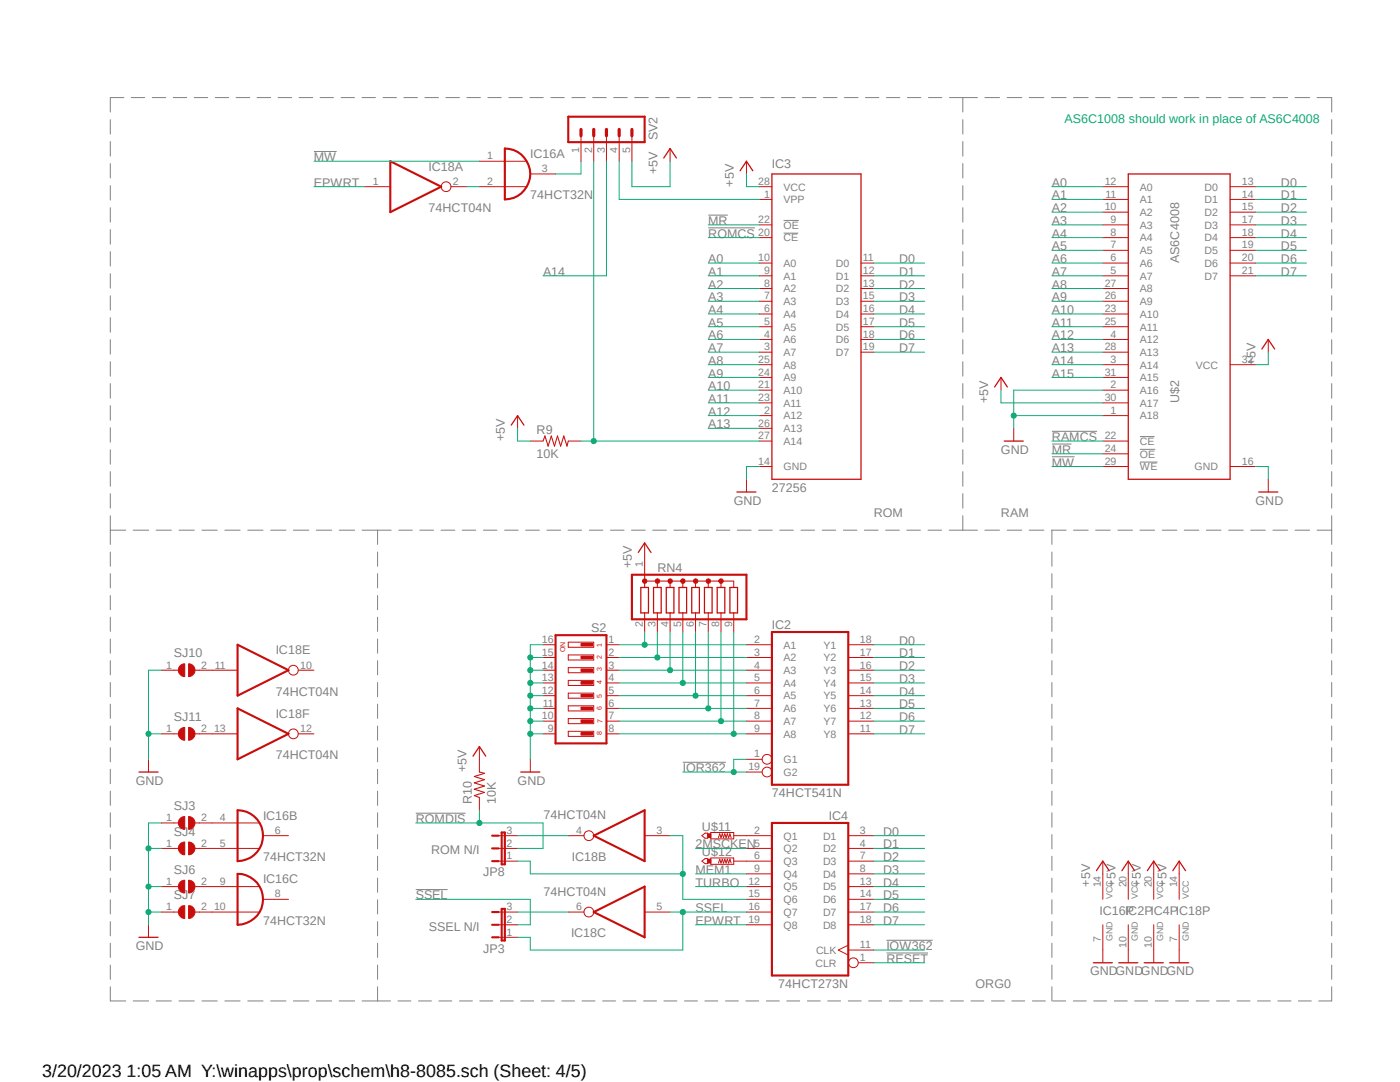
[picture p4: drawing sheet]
<svg xmlns="http://www.w3.org/2000/svg" width="279mm" height="216mm" viewBox="0 0 279 216" stroke-linecap="round" stroke-linejoin="round" font-family="sans-serif">
<path d="M21.9 19.4l244 180.5M265.9 19.4l-244 180.5" fill="none" stroke="#fff" stroke-width=".2"/>
<g fill="none" stroke="#808080" stroke-width=".2">
<path d="M24.7 19.5h-2.7v2.9M26.2 19.5h2.7M30.4 19.5h2.7M34.6 19.5h2.7M38.8 19.5h2.6M43 19.5h2.6M47.1 19.5h2.7M51.3 19.5h2.7M55.5 19.5h2.7M59.7 19.5h2.7M63.9 19.5h2.6M68.1 19.5h2.6"/>
<path d="M72.3 19.5h2.6M76.5 19.5h2.6M80.6 19.5h2.7M84.8 19.5h2.7M89 19.5h2.7M93.2 19.5h2.7M97.4 19.5h2.6M101.6 19.5h2.6M105.7 19.5h2.7M109.9 19.5h2.7M114.1 19.5h2.7M118.3 19.5h2.7"/>
<path d="M122.5 19.5h2.7M126.7 19.5h2.7M130.9 19.5h2.7M135 19.5h2.7M139.2 19.5h2.7M143.4 19.5h2.7M147.6 19.5h2.7M151.8 19.5h2.7M156 19.5h2.7M160.1 19.5h2.8M164.3 19.5h2.7M168.5 19.5h2.7"/>
<path d="M172.7 19.5h2.7M176.9 19.5h2.7M181.1 19.5h2.7M185.3 19.5h2.7M189.5 19.5h5.6M192.2 19.5v2.9M196.6 19.5h2.9M201 19.5h2.9M205.4 19.5h2.9M209.8 19.5h3M214.2 19.5h3M218.7 19.5h2.9"/>
<path d="M223.1 19.5h2.9M227.5 19.5h2.9M231.9 19.5h3M236.3 19.5h3M240.7 19.5h3M245.2 19.5h2.9M249.6 19.5h2.9M254 19.5h3M258.4 19.5h3M262.8 19.5h3v2.9M22 23.9v2.9M22 28.2v3"/>
<path d="M22 32.6v2.9M22 37v2.9M62.7 30.2h4.5M192.2 23.9v2.9M192.2 28.2v3M192.2 32.6v2.9M192.2 37v2.9M265.8 23.9v2.9M265.8 28.2v3M265.8 32.6v2.9M265.8 37v2.9M22 41.4v2.9"/>
<path d="M22 45.8v2.9M22 50.2v2.9M22 54.6v2.9M22 59v2.9M141.4 42.9h3.8M141.4 45.5h9.3M156.4 46.5h2.9M156.4 44h3M192.2 41.4v2.9M192.2 45.8v2.9M192.2 50.2v2.9M192.2 54.6v2.9"/>
<path d="M192.2 59v2.9M265.8 41.4v2.9M265.8 45.8v2.9M265.8 50.2v2.9M265.8 54.6v2.9M265.8 59v2.9M22 63.4v2.9M22 67.8v2.9M22 72.2v2.9M22 76.5v3M192.2 63.4v2.9M192.2 67.8v2.9"/>
<path d="M192.2 72.2v2.9M192.2 76.5v3M265.8 63.4v2.9M265.8 67.8v2.9M265.8 72.2v2.9M265.8 76.5v3M22 80.9v3M22 85.3v2.9M22 89.7v2.9M22 94.1v2.9M22 98.5v2.9M192.2 80.9v3"/>
<path d="M192.2 85.3v2.9M192.2 89.7v2.9M192.2 94.1v2.9M192.2 98.5v2.9M209.9 86.1h9M209.9 88.6h3.9M209.9 91.1h4.6M227.5 87.1h2.9M227.5 89.7h3M227.5 92.2h3.5M265.8 80.9v3M265.8 85.3v2.9"/>
<path d="M265.8 89.7v2.9M265.8 94.1v2.9M265.8 98.5v2.9M22 102.9v5.7M22 110.2v2.8M22 114.5v2.8M22 118.8v2.9M22 105.8h3.1M26.6 105.8h3.1M31.2 105.8h3M35.7 105.8h3.1M40.3 105.8h3"/>
<path d="M44.9 105.8h3M49.4 105.8h3.1M54 105.8h3.1M58.5 105.8h3.1M63.1 105.8h3.1M67.7 105.8h3.1M72.3 105.8h5.8M75.4 105.8v2.8M75.4 110.2v2.8M75.4 114.5v2.8M75.4 118.8v2.9M79.6 105.8h2.7"/>
<path d="M83.8 105.8h2.7M88 105.8h2.8M92.2 105.8h2.8M96.5 105.8h2.7M100.7 105.8h2.7M104.9 105.8h2.8M109.1 105.8h2.8M113.4 105.8h2.7M117.6 105.8h2.7M121.8 105.8h2.7M126 105.8h2.8M130.3 105.8h2.7"/>
<path d="M134.5 105.8h2.7M138.7 105.8h2.7M143 105.8h2.7M147.2 105.8h2.7M151.4 105.8h2.7M155.6 105.8h2.7M159.9 105.8h2.7M164.1 105.8h2.7M168.3 105.8h2.7M172.5 105.8h2.8M176.7 105.8h2.8M181 105.8h2.7"/>
<path d="M185.2 105.8h2.7M189.4 105.8h5.7M192.2 102.9v2.9M196.6 105.8h2.9M201 105.8h2.9M205.4 105.8h2.9M209.8 105.8h3M209.9 105.8v2.8M209.9 110.2v2.8M209.9 114.5v2.8M209.9 118.8v2.9M214.2 105.8h3"/>
<path d="M218.7 105.8h2.9M223.1 105.8h2.9M227.5 105.8h2.9M231.9 105.8h3M236.3 105.8h3M240.7 105.8h3M245.2 105.8h2.9M249.6 105.8h2.9M254 105.8h3M258.4 105.8h3M262.8 105.8h3M265.8 102.9v5.7"/>
<path d="M265.8 110.2v2.8M265.8 114.5v2.8M265.8 118.8v2.9M22 123.1v2.9M22 127.5v2.8M22 131.8v2.9M22 136.2v2.8M75.4 123.1v2.9M75.4 127.5v2.8M75.4 131.8v2.9M75.4 136.2v2.8M209.9 123.1v2.9"/>
<path d="M209.9 127.5v2.8M209.9 131.8v2.9M209.9 136.2v2.8M265.8 123.1v2.9M265.8 127.5v2.8M265.8 131.8v2.9M265.8 136.2v2.8M22 140.5v2.8M22 144.9v2.8M22 149.2v2.8M22 153.5v2.9M22 157.9v2.8"/>
<path d="M75.4 140.5v2.8M75.4 144.9v2.8M75.4 149.2v2.8M75.4 153.5v2.9M75.4 157.9v2.8M136.3 152.1h8.6M209.9 140.5v2.8M209.9 144.9v2.8M209.9 149.2v2.8M209.9 153.5v2.9M209.9 157.9v2.8M265.8 140.5v2.8"/>
<path d="M265.8 144.9v2.8M265.8 149.2v2.8M265.8 153.5v2.9M265.8 157.9v2.8M22 162.2v2.9M22 166.5v2.9M22 170.9v2.8M22 175.2v2.9M22 179.5v2.9M75.4 162.2v2.9M75.4 166.5v2.9M75.4 170.9v2.8"/>
<path d="M75.4 175.2v2.9M75.4 179.5v2.9M83 162.3h9.9M83 177.5h6.3M209.9 162.2v2.9M209.9 166.5v2.9M209.9 170.9v2.8M209.9 175.2v2.9M209.9 179.5v2.9M265.8 162.2v2.9M265.8 166.5v2.9M265.8 170.9v2.8"/>
<path d="M265.8 175.2v2.9M265.8 179.5v2.9M22 196.9v2.8h3.1M22 183.9v2.8M22 188.2v2.9M22 192.6v2.8M26.6 199.7h3.1M31.2 199.7h3M35.7 199.7h3.1M40.3 199.7h3M44.9 199.7h3M49.4 199.7h3.1"/>
<path d="M54 199.7h3.1M58.5 199.7h3.1M63.1 199.7h3.1M67.7 199.7h3.1M72.3 199.7h5.6M75.4 183.9v2.8M75.4 188.2v2.9M75.4 192.6v2.8M75.4 196.9v2.8M79.4 199.7h2.6M83.5 199.7h2.6M87.6 199.7h2.6"/>
<path d="M91.7 199.7h2.6M95.8 199.7h2.5M99.9 199.7h2.5M103.9 199.7h2.6M108 199.7h2.6M112.1 199.7h2.6M116.2 199.7h2.5M120.3 199.7h2.6M124.3 199.7h2.6M128.4 199.7h2.6M132.5 199.7h2.6M136.6 199.7h2.6"/>
<path d="M140.7 199.7h2.6M144.8 199.7h2.6M148.8 199.7h2.6M153 199.7h2.5M157 199.7h2.6M161.1 199.7h2.6M165.2 199.7h2.6M169.3 199.7h2.6M173.4 199.7h2.5M176.9 190.2h8.3M176.9 187.6h9.2M177.5 199.7h2.5"/>
<path d="M181.5 199.7h2.6M185.6 199.7h2.6M189.7 199.7h2.6M193.8 199.7h2.5M197.9 199.7h2.5M201.9 199.7h2.6M206 199.7h2.6M209.9 183.9v2.8M209.9 188.2v2.9M209.9 192.6v2.8M209.9 196.9v2.8M210.1 199.7h2.6"/>
<path d="M214.2 199.7h2.6M218.3 199.7h2.6M222.4 199.7h2.6M226.4 199.7h2.6M230.5 199.7h2.6M234.6 199.7h2.6M238.7 199.7h2.6M242.8 199.7h2.6M246.9 199.7h2.6M251 199.7h2.5M255 199.7h2.6M259.1 199.7h2.6"/>
<path d="M265.8 196.9v2.8h-2.6M265.8 183.9v2.8M265.8 188.2v2.9M265.8 192.6v2.8"/>
</g>
<g fill="none" stroke="#c90d0c" stroke-width=".2">
<path d="M116 27.1v5.1M118.5 27.1v5.1M121 27.1v5.1M123.6 27.1v5.1M126.1 27.1v5.1M133.7 29.6v2.6M149 32.2v2.5M220.1 37.3h5.1M220.1 39.8h5.1M245.5 37.3h5.1M245.5 39.8h5.1M220.1 42.3h5.1"/>
<path d="M220.1 44.9h5.1M220.1 47.4h5.1M220.1 50h5.1M220.1 52.5h5.1M220.1 55h5.1M220.1 57.6h5.1M245.5 42.3h5.1M245.5 44.9h5.1M245.5 47.4h5.1M245.5 50h5.1M245.5 52.5h5.1M245.5 55h5.1"/>
<path d="M199.8 75.3v2.6M220.1 60.1h5.1M220.1 62.7h5.1M220.1 65.2h5.1M220.1 67.7h5.1M220.1 70.3h5.1M220.1 72.8h5.1M220.1 75.3h5.1M220.1 77.9h5.1M245.5 72.8h5.1M253.1 67.7v2.6M103.3 82.9v2.6"/>
<path d="M105.8 88h2.6M113.4 88h2.6M149 95.6v2.6M202.3 85.5v2.5M220.1 80.4h5.1M220.1 82.9h5.1M220.1 88h5.1M220.1 90.6h5.1M220.1 93.1h5.1M245.5 93.1h5.1M253.1 95.6v2.6M128.7 113.4v3.8"/>
<path d="M128.7 116h17.7v1.2M131.2 116v1.2M133.7 116v1.2M136.3 116v1.2M138.8 116v1.2M141.4 116v1.2M143.9 116v1.2M128.7 122.3v1.3M131.2 122.3v1.3M133.7 122.3v1.3M136.3 122.3v1.3M138.8 122.3v1.3"/>
<path d="M141.4 122.3v1.3M143.9 122.3v1.3M146.4 122.3v1.3M149 128.7h5.1M149 131.2h5.1M149 133.7h5.1M149 136.3h5.1M149 138.8h5.1M169.3 128.7h5.1M169.3 131.2h5.1M169.3 133.7h5.1M169.3 136.3h5.1"/>
<path d="M169.3 138.8h5.1M149 151.5h3.1M149 141.4h5.1M149 143.9h5.1M149 146.4h5.1M149 154.1h3.1M169.3 141.4h5.1M169.3 143.9h5.1M169.3 146.4h5.1"/>
<circle cx="153.1" cy="154.1" r=".98"/>
<circle cx="153.1" cy="151.5" r=".98"/>
</g>
<g fill="none" stroke="#c90d0c" stroke-width=".25">
<path d="M132.5 31.5l1.2-1.9 1.3 1.9M147.7 34.1l1.3-1.9 1.2 1.9M225.2 34.7h20.3v60.9h-20.3zM198.5 77.2l1.3-1.9 1.2 1.9M251.8 69.6l1.3-1.9 1.3 1.9M102 84.8l1.3-1.9 1.3 1.9M147.1 98.2h3.8M200.4 88h3.8M251.2 98.2h3.8M127.9 117.2h1.5v5.1h-1.5zM130.4 117.2h1.6v5.1h-1.6zM133 117.2h1.5v5.1h-1.5z"/>
<path d="M135.5 117.2h1.5v5.1h-1.5zM138 117.2h1.6v5.1h-1.6zM140.6 117.2h1.5v5.1h-1.5zM143.1 117.2h1.6v5.1h-1.6zM145.7 117.2h1.5v5.1h-1.5z"/>
</g>
<path d="M113.4 23.3h15.3v5.1h-15.3zM126.1 114.7h22.9v8.9h-22.9zM154.1 126.1h15.2v30.5h-15.2z" fill="none" stroke="#c90d0c" stroke-width=".42"/>
<path d="M116 25.8v1.3M118.5 25.8v1.3M121 25.8v1.3M123.6 25.8v1.3M126.1 25.8v1.3" fill="none" stroke="#c90d0c" stroke-width=".63"/>
<path d="M108.4 88l.4-1 .6 2 .6-2 .7 2 .6-2 .6 2 .6-2 .7 2 .2-1" fill="none" stroke="#c90d0c" stroke-width=".21"/>
<path d="M143.6 115.6l.3-.1 .3 .1 .2 .4-.2 .3-.3 .1-.3-.1-.2-.3 .5-.1-.5 .1z" fill-rule="evenodd" fill="#c90d0c"/>
<path d="M143.6 115.6l.3-.1 .3 .1 .2 .4-.2 .3-.3 .1-.3-.1-.2-.3 .5-.1-.5 .1z" fill="none" stroke="#c90d0c" stroke-width=".2"/>
<path d="M141.1 115.6l.3-.1 .3 .1 .1 .4-.1 .3-.3 .1-.3-.1-.2-.3 .5-.1-.5 .1z" fill-rule="evenodd" fill="#c90d0c"/>
<path d="M141.1 115.6l.3-.1 .3 .1 .1 .4-.1 .3-.3 .1-.3-.1-.2-.3 .5-.1-.5 .1z" fill="none" stroke="#c90d0c" stroke-width=".2"/>
<path d="M138.5 115.6l.3-.1 .3 .1 .2 .4-.2 .3-.3 .1-.3-.1-.1-.3h.5h-.5z" fill-rule="evenodd" fill="#c90d0c"/>
<path d="M138.5 115.6l.3-.1 .3 .1 .2 .4-.2 .3-.3 .1-.3-.1-.1-.3h.5h-.5z" fill="none" stroke="#c90d0c" stroke-width=".2"/>
<path d="M136 115.6l.3-.1 .3 .1 .1 .4-.1 .3-.3 .1-.3-.1-.2-.3h.6h-.6z" fill-rule="evenodd" fill="#c90d0c"/>
<path d="M136 115.6l.3-.1 .3 .1 .1 .4-.1 .3-.3 .1-.3-.1-.2-.3h.6h-.6z" fill="none" stroke="#c90d0c" stroke-width=".2"/>
<path d="M133.4 115.6l.3-.1 .4 .1 .1 .4-.1 .3-.4 .1-.3-.1-.1-.3h.5h-.5z" fill-rule="evenodd" fill="#c90d0c"/>
<path d="M133.4 115.6l.3-.1 .4 .1 .1 .4-.1 .3-.4 .1-.3-.1-.1-.3h.5h-.5z" fill="none" stroke="#c90d0c" stroke-width=".2"/>
<path d="M130.9 115.6l.3-.1 .3 .1 .2 .4-.2 .3-.3 .1-.3-.1-.1-.3h.5h-.5z" fill-rule="evenodd" fill="#c90d0c"/>
<path d="M130.9 115.6l.3-.1 .3 .1 .2 .4-.2 .3-.3 .1-.3-.1-.1-.3h.5h-.5z" fill="none" stroke="#c90d0c" stroke-width=".2"/>
<path d="M128.4 115.6l.3-.1 .3 .1 .1 .4-.1 .3-.3 .1-.3-.1-.2-.3h.5h-.5z" fill-rule="evenodd" fill="#c90d0c"/>
<g fill="none" stroke="#c90d0c" stroke-width=".2">
<path d="M95.7 32.2h9.4M95.7 37.3h9.4M105.8 34.7h5.1M128.4 115.6l.3-.1 .3 .1 .1 .4-.1 .3-.3 .1-.3-.1-.2-.3h.5h-.5zM128.7 108.3v5.1M113.4 128.1h5.1v1.1h-5.1zM113.4 130.7h5.1v1h-5.1zM113.4 133.2h5.1v1h-5.1zM113.4 135.8h5.1v1h-5.1zM113.4 138.3h5.1v1h-5.1zM128.7 123.6v2.5M131.2 123.6v2.5"/>
<path d="M133.7 123.6v2.5M136.3 123.6v2.5M138.8 123.6v2.5M141.4 123.6v2.5M143.9 123.6v2.5M146.4 123.6v2.5M95.7 149v5.1M95.7 159.1v2.6M105.8 151.5v2.6M113.4 140.8h5.1v1.1h-5.1zM113.4 143.4h5.1v1h-5.1zM113.4 145.9h5.1v1h-5.1z"/>
<path d="M99.5 166.8h3.8M99.5 169.3h3.8M99.5 171.8h3.8M149 166.8h5.1M149 169.3h5.1M149 171.8h5.1M149 174.4h5.1M149 176.9h5.1M149 179.5h5.1M169.3 166.8h5.1M169.3 169.3h5.1M169.3 171.8h5.1"/>
<path d="M169.3 174.4h5.1M169.3 176.9h5.1M169.3 179.5h5.1M99.5 182h3.8M99.5 184.5h3.8M99.5 187h3.8M149 182h5.1M149 184.5h5.1M169.3 188.6l-2 1 2 1M169.3 189.6h5.1M169.3 182h5.1M169.3 184.5h5.1"/>
<path d="M171.3 192.1h3.1"/>
<circle cx="170.3" cy="192.1" r=".98"/>
</g>
<path d="M127.4 110.2l1.3-1.9 1.2 1.9M94.4 150.9l1.3-1.9 1.2 1.9M103.9 154.1h3.8" fill="none" stroke="#c90d0c" stroke-width=".25"/>
<path d="M100.8 29.6a5.1 5.1 0 0 1 5 5.1 5.1 5.1 0 0 1-5 5.1zM110.9 126.7h10.1v21.6h-10.1zM98.2 166.8h1.3M98.2 169.3h1.3M98.2 171.8h1.3M100.1 166.1h.7v6.4h-.7zM154.1 164.2h15.2v30.4h-15.2zM98.2 182h1.3M98.2 184.5h1.3M98.2 187h1.3M100.1 181.4h.7v6.3h-.7z" fill="none" stroke="#c90d0c" stroke-width=".42"/>
<path d="M95.7 154.1l1 .2-2 .6 2 .7-2 .6 2 .6-2 .7 2 .6-2 .6 1 .4" fill="none" stroke="#c90d0c" stroke-width=".21"/>
<path d="M116 128.4h2.2v.5h-2.2z" fill-rule="evenodd" fill="#c90d0c"/>
<path d="M116 128.4h2.2v.5h-2.2z" fill="none" stroke="#c90d0c" stroke-width=".2"/>
<path d="M116 130.9h2.2v.5h-2.2z" fill-rule="evenodd" fill="#c90d0c"/>
<path d="M116 130.9h2.2v.5h-2.2z" fill="none" stroke="#c90d0c" stroke-width=".2"/>
<path d="M116 133.5h2.2v.5h-2.2z" fill-rule="evenodd" fill="#c90d0c"/>
<path d="M116 133.5h2.2v.5h-2.2z" fill="none" stroke="#c90d0c" stroke-width=".2"/>
<path d="M116 136h2.2v.5h-2.2z" fill-rule="evenodd" fill="#c90d0c"/>
<path d="M116 136h2.2v.5h-2.2z" fill="none" stroke="#c90d0c" stroke-width=".2"/>
<path d="M116 138.6h2.2v.5h-2.2z" fill-rule="evenodd" fill="#c90d0c"/>
<path d="M116 138.6h2.2v.5h-2.2z" fill="none" stroke="#c90d0c" stroke-width=".2"/>
<path d="M116 141.1h2.2v.5h-2.2z" fill-rule="evenodd" fill="#c90d0c"/>
<path d="M116 141.1h2.2v.5h-2.2z" fill="none" stroke="#c90d0c" stroke-width=".2"/>
<path d="M116 143.6h2.2v.5h-2.2z" fill-rule="evenodd" fill="#c90d0c"/>
<path d="M116 143.6h2.2v.5h-2.2z" fill="none" stroke="#c90d0c" stroke-width=".2"/>
<path d="M116 146.2h2.2v.5h-2.2z" fill-rule="evenodd" fill="#c90d0c"/>
<g fill="none" stroke="#c90d0c" stroke-width=".2">
<path d="M151.5 37.3h2.6M151.5 39.8h2.6M151.5 52.5h2.6M151.5 55h2.6M151.5 57.6h2.6M151.5 47.4h2.6M151.5 44.9h2.6M171.8 52.5h2.6M171.8 55h2.6M171.8 57.6h2.6M151.5 60.1h2.6M151.5 62.7h2.6"/>
<path d="M151.5 65.2h2.6M151.5 67.7h2.6M151.5 70.3h2.6M151.5 72.8h2.6M151.5 75.3h2.6M151.5 77.9h2.6M171.8 60.1h2.6M171.8 62.7h2.6M171.8 65.2h2.6M171.8 67.7h2.6M171.8 70.3h2.6M151.5 93.1h2.6"/>
<path d="M151.5 88h2.6M151.5 80.4h2.6M151.5 82.9h2.6M151.5 85.5h2.6M108.4 138.8h2.5M108.4 136.3h2.5M108.4 133.7h2.5M108.4 131.2h2.5M108.4 128.7h2.5M121 138.8h2.6M121 136.3h2.6M121 133.7h2.6"/>
<path d="M121 131.2h2.6M121 128.7h2.6M108.4 146.4h2.5M108.4 143.9h2.5M108.4 141.4h2.5M116 146.2h2.2v.5h-2.2zM121 146.4h2.6M121 143.9h2.6M121 141.4h2.6M42.3 164.2h9.4M42.3 169.3h9.4M42.3 176.9h9.4"/>
<path d="M52.5 166.8h5.1M52.5 179.5h5.1M220.1 171.8v7.7M225.2 171.8v7.7M230.3 171.8v7.7M42.3 182h9.4M220.1 184.5v7.6M225.2 184.5v7.6M230.3 184.5v7.6"/>
</g>
<path d="M154.1 34.7h17.7v60.9h-17.7zM218.8 173.7l1.3-1.9 1.3 1.9M223.9 173.7l1.3-1.9 1.2 1.9M229 173.7l1.3-1.9 1.2 1.9M218.2 192.1h3.8M223.3 192.1h3.8M228.3 192.1h3.9" fill="none" stroke="#c90d0c" stroke-width=".25"/>
<path d="M47.4 161.7a5.1 5.1 0 0 1 5.1 5.1 5.1 5.1 0 0 1-5.1 5zM47.4 174.4a5.1 5.1 0 0 1 5.1 5.1 5.1 5.1 0 0 1-5.1 5z" fill="none" stroke="#c90d0c" stroke-width=".42"/>
<path d="M37.6 162.9a1.27 1.27 0 0 1 1.3 1.3 1.27 1.27 0 0 1-1.3 1.3z" fill-rule="evenodd" fill="#c90d0c"/>
<path d="M37.6 162.9a1.27 1.27 0 0 1 1.3 1.3 1.27 1.27 0 0 1-1.3 1.3z" fill="none" stroke="#c90d0c" stroke-width=".2"/>
<path d="M36 163.3l.9-.4v2.6a1.28 1.28 0 0 1-1.2-.8 1.28 1.28 0 0 1 .3-1.4z" fill-rule="evenodd" fill="#c90d0c"/>
<path d="M32.2 164.2h3.4M36 163.3l.9-.4v2.6a1.28 1.28 0 0 1-1.2-.8 1.28 1.28 0 0 1 .3-1.4zM38.9 164.2h3.4" fill="none" stroke="#c90d0c" stroke-width=".2"/>
<path d="M37.6 168a1.27 1.27 0 0 1 1.3 1.3 1.27 1.27 0 0 1-1.3 1.3z" fill-rule="evenodd" fill="#c90d0c"/>
<path d="M37.6 168a1.27 1.27 0 0 1 1.3 1.3 1.27 1.27 0 0 1-1.3 1.3z" fill="none" stroke="#c90d0c" stroke-width=".2"/>
<path d="M36 168.4l.9-.4v2.6a1.28 1.28 0 0 1-1.2-.8 1.28 1.28 0 0 1 .3-1.4z" fill-rule="evenodd" fill="#c90d0c"/>
<path d="M32.2 169.3h3.4M36 168.4l.9-.4v2.6a1.28 1.28 0 0 1-1.2-.8 1.28 1.28 0 0 1 .3-1.4zM38.9 169.3h3.4" fill="none" stroke="#c90d0c" stroke-width=".2"/>
<path d="M37.6 175.6a1.27 1.27 0 0 1 1.3 1.3 1.27 1.27 0 0 1-1.3 1.3z" fill-rule="evenodd" fill="#c90d0c"/>
<path d="M37.6 175.6a1.27 1.27 0 0 1 1.3 1.3 1.27 1.27 0 0 1-1.3 1.3z" fill="none" stroke="#c90d0c" stroke-width=".2"/>
<path d="M36 176l.9-.4v2.6a1.28 1.28 0 0 1-1.2-.8 1.28 1.28 0 0 1 .3-1.4z" fill-rule="evenodd" fill="#c90d0c"/>
<path d="M32.2 176.9h3.4M36 176l.9-.4v2.6a1.28 1.28 0 0 1-1.2-.8 1.28 1.28 0 0 1 .3-1.4zM38.9 176.9h3.4" fill="none" stroke="#c90d0c" stroke-width=".2"/>
<path d="M37.6 180.7a1.27 1.27 0 0 1 1.3 1.3 1.27 1.27 0 0 1-1.3 1.3z" fill-rule="evenodd" fill="#c90d0c"/>
<path d="M37.6 180.7a1.27 1.27 0 0 1 1.3 1.3 1.27 1.27 0 0 1-1.3 1.3z" fill="none" stroke="#c90d0c" stroke-width=".2"/>
<path d="M36 181.1l.3-.3 .6-.1v2.6a1.28 1.28 0 0 1-1.2-.8 1.28 1.28 0 0 1 .3-1.4z" fill-rule="evenodd" fill="#c90d0c"/>
<g fill="none" stroke="#c90d0c" stroke-width=".2">
<path d="M72.8 37.3h5.1M90 37.3h3.1M42.3 133.7h5.1M59.6 133.7h3.1M42.3 146.4h5.1M59.6 146.4h3.1M113.4 166.8h3.1M128.7 166.8h5M29.6 184.5v2.5M32.2 182h3.4M36 181.1l.3-.3 .6-.1v2.6a1.28 1.28 0 0 1-1.2-.8 1.28 1.28 0 0 1 .3-1.4zM38.9 182h3.4"/>
<path d="M113.4 182h3.1M128.7 182h5"/>
<circle cx="89" cy="37.3" r=".98"/>
<circle cx="58.5" cy="133.7" r=".98"/>
<circle cx="58.5" cy="146.4" r=".98"/>
<circle cx="117.5" cy="166.8" r=".98"/>
<circle cx="117.5" cy="182" r=".98"/>
</g>
<path d="M27.7 187h3.8" fill="none" stroke="#c90d0c" stroke-width=".25"/>
<path d="M77.9 32.2l10.2 5.1-10.2 5zM47.4 128.7l10.2 5-10.2 5.1zM47.4 141.4l10.2 5-10.2 5.1zM118.5 166.8l10.2-5.1v10.1zM118.5 182l10.2-5.1v10.1z" fill="none" stroke="#c90d0c" stroke-width=".42"/>
<path d="M37.6 132.5a1.27 1.27 0 0 1 1.3 1.2 1.27 1.27 0 0 1-1.3 1.3z" fill-rule="evenodd" fill="#c90d0c"/>
<path d="M37.6 132.5a1.27 1.27 0 0 1 1.3 1.2 1.27 1.27 0 0 1-1.3 1.3z" fill="none" stroke="#c90d0c" stroke-width=".2"/>
<path d="M36 132.8l.9-.3v2.5a1.27 1.27 0 0 1-1.2-.8 1.27 1.27 0 0 1 .3-1.4z" fill-rule="evenodd" fill="#c90d0c"/>
<path d="M32.2 133.7h3.4M36 132.8l.9-.3v2.5a1.27 1.27 0 0 1-1.2-.8 1.27 1.27 0 0 1 .3-1.4zM38.9 133.7h3.4" fill="none" stroke="#c90d0c" stroke-width=".2"/>
<path d="M37.6 145.2a1.27 1.27 0 0 1 1.3 1.2 1.27 1.27 0 0 1-1.3 1.3z" fill-rule="evenodd" fill="#c90d0c"/>
<path d="M37.6 145.2a1.27 1.27 0 0 1 1.3 1.2 1.27 1.27 0 0 1-1.3 1.3z" fill="none" stroke="#c90d0c" stroke-width=".2"/>
<path d="M36 145.5l.9-.3v2.5a1.27 1.27 0 0 1-1.2-.8 1.27 1.27 0 0 1 .3-1.4z" fill-rule="evenodd" fill="#c90d0c"/>
<path d="M29.6 151.5v2.6M32.2 146.4h3.4M36 145.5l.9-.3v2.5a1.27 1.27 0 0 1-1.2-.8 1.27 1.27 0 0 1 .3-1.4zM38.9 146.4h3.4M140.1 166.8l.6-.6h.5v1.1h-.5zM141.9 166.1h4.5v1.3h-4.5zM143.4 167.1l.2-.7 .3 .7 .2-.7 .3 .7 .3-.7 .2 .7 .3-.7 .2 .7 .3-.7 .2 .7M235.3 171.8v7.7M235.3 184.5v7.6" fill="none" stroke="#c90d0c" stroke-width=".2"/>
<path d="M27.7 154.1h3.8M234.1 173.7l1.2-1.9 1.3 1.9M233.4 192.1h3.8" fill="none" stroke="#c90d0c" stroke-width=".25"/>
<path d="M141.3 166.4h.6v.7h-.6z" fill-rule="evenodd" fill="#c90d0c"/>
<path d="M140.1 171.8l.6-.5h.5v1h-.5zM141.3 166.4h.6v.7h-.6zM141.9 171.2h4.5v1.3h-4.5zM143.4 172.2l.2-.8 .3 .8 .2-.8 .3 .8 .3-.8 .2 .8 .3-.8 .2 .8 .3-.8 .2 .8M146.4 166.8h2.6" fill="none" stroke="#c90d0c" stroke-width=".2"/>
<path d="M141.3 171.4h.6v.8h-.6z" fill-rule="evenodd" fill="#c90d0c"/>
<path d="M141.3 171.4h.6v.8h-.6zM146.4 171.8h2.6" fill="none" stroke="#c90d0c" stroke-width=".2"/>
<g fill="none" stroke="#0dab76" stroke-width=".2">
<path d="M62.7 32.2h33M118.5 32.2v55.8M121 32.2v22.8h-12.6M209.9 37.3h10.2M209.9 39.8h10.2M250.6 37.3h10.1M250.6 39.8h10.1M141.4 52.5h10.1M141.4 55h10.1M141.4 57.6h10.1M141.4 44.9h10.1M174.4 52.5h10.1"/>
<path d="M174.4 55h10.1M174.4 57.6h10.1M209.9 52.5h10.2M209.9 55h10.2M209.9 42.3h10.2M209.9 57.6h10.2M209.9 44.9h10.2M209.9 47.4h10.2M209.9 50h10.2M250.6 52.5h10.1M250.6 55h10.1M250.6 42.3h10.1"/>
<path d="M250.6 44.9h10.1M250.6 47.4h10.1M250.6 50h10.1M141.4 60.1h10.1M141.4 62.7h10.1M141.4 65.2h10.1M141.4 67.7h10.1M141.4 70.3h10.1M141.4 72.8h10.1M141.4 75.3h10.1M141.4 77.9h10.1M174.4 60.1h10.1"/>
<path d="M174.4 62.7h10.1M174.4 65.2h10.1M174.4 67.7h10.1M174.4 70.3h10.1M209.9 60.1h10.2M209.9 62.7h10.2M209.9 65.2h10.2M209.9 67.7h10.2M209.9 70.3h10.2M209.9 72.8h10.2M209.9 75.3h10.2M116 88h35.5"/>
<path d="M141.4 80.4h10.1M141.4 82.9h10.1M141.4 85.5h10.1M209.9 88h10.2M209.9 90.6h10.2M209.9 93.1h10.2M174.4 128.7h10.1M174.4 131.2h10.1M174.4 133.7h10.1M174.4 136.3h10.1M174.4 138.8h10.1M174.4 141.4h10.1"/>
<path d="M174.4 143.9h10.1M174.4 146.4h10.1M174.4 166.8h10.1M174.4 169.3h10.1M174.4 171.8h10.1M174.4 174.4h10.1M174.4 176.9h10.1M174.4 179.5h10.1M174.4 182h10.1M174.4 184.5h10.1"/>
</g>
<circle cx="118.5" cy="88" r=".51" fill="#0dab76"/>
<g fill="none" stroke="#0dab76" stroke-width=".2">
<path d="M123.6 32.2v7.6h27.9M126.1 32.2v5.1h7.6v-5.1M149 34.7v2.6h2.5M199.8 77.9v2.5h20.3M220.1 77.9h-17.8v7.6M253.1 70.3v2.5h-2.5M103.3 85.5v2.5h2.5M151.5 93.1h-2.5v2.5M202.3 82.9h17.8"/>
<circle cx="118.5" cy="88" r=".51"/>
</g>
<circle cx="202.3" cy="82.9" r=".51" fill="#0dab76"/>
<g fill="none" stroke="#0dab76" stroke-width=".2">
<path d="M250.6 93.1h2.5v2.5M105.8 131.2h2.6M108.4 128.7h-2.6v22.8"/>
<circle cx="202.3" cy="82.9" r=".51"/>
</g>
<circle cx="105.8" cy="131.2" r=".51" fill="#0dab76"/>
<g fill="none" stroke="#0dab76" stroke-width=".2">
<path d="M105.8 133.7h2.6"/>
<circle cx="105.8" cy="131.2" r=".51"/>
</g>
<circle cx="105.8" cy="133.7" r=".51" fill="#0dab76"/>
<g fill="none" stroke="#0dab76" stroke-width=".2">
<path d="M105.8 136.3h2.6"/>
<circle cx="105.8" cy="133.7" r=".51"/>
</g>
<circle cx="105.8" cy="136.3" r=".51" fill="#0dab76"/>
<g fill="none" stroke="#0dab76" stroke-width=".2">
<path d="M105.8 138.8h2.6"/>
<circle cx="105.8" cy="136.3" r=".51"/>
</g>
<circle cx="105.8" cy="138.8" r=".51" fill="#0dab76"/>
<g fill="none" stroke="#0dab76" stroke-width=".2">
<path d="M105.8 141.4h2.6"/>
<circle cx="105.8" cy="138.8" r=".51"/>
</g>
<circle cx="105.8" cy="141.4" r=".51" fill="#0dab76"/>
<g fill="none" stroke="#0dab76" stroke-width=".2">
<path d="M105.8 143.9h2.6"/>
<circle cx="105.8" cy="141.4" r=".51"/>
</g>
<circle cx="105.8" cy="143.9" r=".51" fill="#0dab76"/>
<g fill="none" stroke="#0dab76" stroke-width=".2">
<path d="M105.8 146.4h2.6"/>
<circle cx="105.8" cy="143.9" r=".51"/>
</g>
<circle cx="105.8" cy="146.4" r=".51" fill="#0dab76"/>
<g fill="none" stroke="#0dab76" stroke-width=".2">
<path d="M32.2 164.2h-2.6v20.3M29.6 182h2.6"/>
<circle cx="105.8" cy="146.4" r=".51"/>
</g>
<circle cx="29.6" cy="182" r=".51" fill="#0dab76"/>
<g fill="none" stroke="#0dab76" stroke-width=".2">
<path d="M29.6 176.9h2.6"/>
<circle cx="29.6" cy="182" r=".51"/>
</g>
<circle cx="29.6" cy="176.9" r=".51" fill="#0dab76"/>
<g fill="none" stroke="#0dab76" stroke-width=".2">
<path d="M29.6 169.3h2.6"/>
<circle cx="29.6" cy="176.9" r=".51"/>
</g>
<circle cx="29.6" cy="169.3" r=".51" fill="#0dab76"/>
<g fill="none" stroke="#0dab76" stroke-width=".2">
<path d="M32.2 133.7h-2.6v17.8M29.6 146.4h2.6"/>
<circle cx="29.6" cy="169.3" r=".51"/>
</g>
<circle cx="29.6" cy="146.4" r=".51" fill="#0dab76"/>
<g fill="none" stroke="#0dab76" stroke-width=".2">
<path d="M141.4 47.4h10.1M123.6 128.7h25.4M128.7 126.1v2.6"/>
<circle cx="29.6" cy="146.4" r=".51"/>
</g>
<circle cx="128.6" cy="128.7" r=".51" fill="#0dab76"/>
<g fill="none" stroke="#0dab76" stroke-width=".2">
<path d="M123.6 131.2h25.4M131.2 126.1v5.1"/>
<circle cx="128.6" cy="128.7" r=".51"/>
</g>
<circle cx="131.2" cy="131.2" r=".51" fill="#0dab76"/>
<g fill="none" stroke="#0dab76" stroke-width=".2">
<path d="M123.6 133.7h25.4M133.7 126.1v7.6"/>
<circle cx="131.2" cy="131.2" r=".51"/>
</g>
<circle cx="133.7" cy="133.7" r=".51" fill="#0dab76"/>
<g fill="none" stroke="#0dab76" stroke-width=".2">
<path d="M123.6 136.3h25.4M136.3 126.1v10.2"/>
<circle cx="133.7" cy="133.7" r=".51"/>
</g>
<circle cx="136.3" cy="136.3" r=".51" fill="#0dab76"/>
<g fill="none" stroke="#0dab76" stroke-width=".2">
<path d="M123.6 138.8h25.4M138.8 126.1v12.7"/>
<circle cx="136.3" cy="136.3" r=".51"/>
</g>
<circle cx="138.8" cy="138.8" r=".51" fill="#0dab76"/>
<g fill="none" stroke="#0dab76" stroke-width=".2">
<path d="M141.4 126.1v15.3M123.6 141.4h25.4"/>
<circle cx="138.8" cy="138.8" r=".51"/>
</g>
<circle cx="141.3" cy="141.4" r=".51" fill="#0dab76"/>
<g fill="none" stroke="#0dab76" stroke-width=".2">
<path d="M143.9 126.1v17.8M123.6 143.9h25.4"/>
<circle cx="141.3" cy="141.4" r=".51"/>
</g>
<circle cx="143.9" cy="143.9" r=".51" fill="#0dab76"/>
<g fill="none" stroke="#0dab76" stroke-width=".2">
<path d="M146.4 126.1v20.3M123.6 146.4h25.4"/>
<circle cx="143.9" cy="143.9" r=".51"/>
</g>
<circle cx="146.4" cy="146.4" r=".51" fill="#0dab76"/>
<g fill="none" stroke="#0dab76" stroke-width=".2">
<path d="M136.3 154.1h12.7M149 151.5h-2.6v2.6"/>
<circle cx="146.4" cy="146.4" r=".51"/>
</g>
<circle cx="146.4" cy="154.1" r=".51" fill="#0dab76"/>
<g fill="none" stroke="#0dab76" stroke-width=".2">
<path d="M138.8 174.4h10.2M133.7 182h15.3M136.3 182v7.6M174.4 192.1h10.1M174.4 189.6h10.1"/>
<circle cx="146.4" cy="154.1" r=".51"/>
</g>
<circle cx="136.3" cy="182" r=".51" fill="#0dab76"/>
<g fill="none" stroke="#0dab76" stroke-width=".2">
<path d="M105.8 174.4h30.5M133.7 166.8h2.6v12.7h12.7M103.3 187h2.5v2.6h30.5M103.3 182h10.1"/>
<circle cx="136.3" cy="182" r=".51"/>
</g>
<circle cx="136.3" cy="174.4" r=".51" fill="#0dab76"/>
<g fill="none" stroke="#0dab76" stroke-width=".2">
<path d="M83 164.2h25.4v5.1h-5.1M95.7 161.7v2.5M103.3 171.8h2.5v2.6M103.3 166.8h10.1"/>
<circle cx="136.3" cy="174.4" r=".51"/>
</g>
<circle cx="95.7" cy="164.2" r=".51" fill="#0dab76"/>
<g fill="none" stroke="#0dab76" stroke-width=".2">
<path d="M62.7 37.3h10.1M93.1 37.3h2.6M116 32.2v2.5h-5.1M83 179.5h22.8v5h-2.5M138.8 169.3h10.2M138.8 176.9h10.2M138.8 184.5h10.2"/>
<circle cx="95.7" cy="164.2" r=".51"/>
</g>
<text font-size="3.6" x="8.4" y="214.9">3/20/2023 1:05 AM Y:\winapps\prop\schem\h8-8085.sch (Sheet: 4/5)</text>
<g font-size="2.5" fill="#808080">
<text x="131.2" y="28" transform="rotate(-90 131.2 28)">SV2</text>
<text x="62.7" y="32.2">MW</text>
<text x="85.5" y="34.1">IC18A</text>
<text x="105.8" y="31.5">IC16A</text>
<text x="131.2" y="34.7" transform="rotate(-90 131.2 34.7)">+5V</text>
<text x="154.1" y="33.4">IC3</text>
<text x="62.7" y="37.3">EPWRT</text>
<text x="105.8" y="39.8">74HCT32N</text>
<text x="146.4" y="37.3" transform="rotate(-90 146.4 37.3)">+5V</text>
<text x="209.9" y="37.3">A0</text>
<text x="209.9" y="39.8">A1</text>
<text x="255.7" y="37.3">D0</text>
<text x="255.7" y="39.8">D1</text>
<text x="85.5" y="42.3">74HCT04N</text>
<text x="141.4" y="44.9">MR</text>
<text x="141.4" y="47.4">ROMCS</text>
<text x="209.9" y="42.3">A2</text>
<text x="209.9" y="44.9">A3</text>
<text x="209.9" y="47.4">A4</text>
<text x="255.7" y="42.3">D2</text>
<text x="255.7" y="44.9">D3</text>
<text x="255.7" y="47.4">D4</text>
<text x="141.4" y="52.5">A0</text>
<text x="179.5" y="52.5">D0</text>
<text x="209.9" y="50">A5</text>
<text x="209.9" y="52.5">A6</text>
<text x="235.3" y="52.5" transform="rotate(-90 235.3 52.5)">AS6C4008</text>
<text x="255.7" y="50">D5</text>
<text x="255.7" y="52.5">D6</text>
<text x="108.4" y="55">A14</text>
<text x="141.4" y="55">A1</text>
<text x="141.4" y="57.6">A2</text>
<text x="179.5" y="55">D1</text>
<text x="179.5" y="57.6">D2</text>
<text x="209.9" y="55">A7</text>
<text x="209.9" y="57.6">A8</text>
<text x="255.7" y="55">D7</text>
<text x="141.4" y="60.1">A3</text>
<text x="141.4" y="62.7">A4</text>
<text x="141.4" y="65.2">A5</text>
<text x="179.5" y="60.1">D3</text>
<text x="179.5" y="62.7">D4</text>
<text x="179.5" y="65.2">D5</text>
<text x="209.9" y="60.1">A9</text>
<text x="209.9" y="62.7">A10</text>
<text x="209.9" y="65.2">A11</text>
<text x="141.4" y="67.7">A6</text>
<text x="141.4" y="70.3">A7</text>
<text x="179.5" y="67.7">D6</text>
<text x="179.5" y="70.3">D7</text>
<text x="209.9" y="67.7">A12</text>
<text x="209.9" y="70.3">A13</text>
<text x="141.4" y="72.8">A8</text>
<text x="141.4" y="75.4">A9</text>
<text x="141.4" y="77.9">A10</text>
<text x="209.9" y="72.8">A14</text>
<text x="209.9" y="75.4">A15</text>
<text x="250.6" y="72.8" transform="rotate(-90 250.6 72.8)">+5V</text>
<text x="141.4" y="80.4">A11</text>
<text x="141.4" y="82.9">A12</text>
<text x="197.2" y="80.4" transform="rotate(-90 197.2 80.4)">+5V</text>
<text x="235.3" y="80.4" transform="rotate(-90 235.3 80.4)">U$2</text>
<text x="100.8" y="88" transform="rotate(-90 100.8 88)">+5V</text>
<text x="107.1" y="86.5">R9</text>
<text x="141.4" y="85.5">A13</text>
<text x="209.9" y="88">RAMCS</text>
<text x="107.1" y="91.3">10K</text>
<text x="199.8" y="90.6">GND</text>
<text x="209.9" y="90.6">MR</text>
<text x="209.9" y="93.1">MW</text>
<text x="146.4" y="100.7">GND</text>
<text x="154.1" y="98.2">27256</text>
<text x="250.6" y="100.7">GND</text>
<text x="174.4" y="103.3">ROM</text>
<text x="199.8" y="103.3">RAM</text>
<text x="126.1" y="113.4" transform="rotate(-90 126.1 113.4)">+5V</text>
<text x="131.2" y="114">RN4</text>
<text x="154.1" y="125.5">IC2</text>
<text x="34.7" y="131.2">SJ10</text>
<text x="55" y="130.6">IC18E</text>
<text x="118" y="126.1">S2</text>
<text x="179.5" y="128.7">D0</text>
<text x="179.5" y="131.2">D1</text>
<text x="179.5" y="133.7">D2</text>
<text x="179.5" y="136.3">D3</text>
<text x="34.7" y="143.9">SJ11</text>
<text x="55" y="138.8">74HCT04N</text>
<text x="55" y="143.3">IC18F</text>
<text x="179.5" y="138.8">D4</text>
<text x="179.5" y="141.4">D5</text>
<text x="179.5" y="143.9">D6</text>
<text x="179.5" y="146.4">D7</text>
<text x="55" y="151.5">74HCT04N</text>
<text x="93.1" y="154.1" transform="rotate(-90 93.1 154.1)">+5V</text>
<text x="136.3" y="154.1">IOR362</text>
<text x="27.1" y="156.6">GND</text>
<text x="34.7" y="161.7">SJ3</text>
<text x="94.1" y="160.4" transform="rotate(-90 94.1 160.4)">R10</text>
<text x="99" y="160.4" transform="rotate(-90 99 160.4)">10K</text>
<text x="103.3" y="156.6">GND</text>
<text x="154.1" y="159.1">74HCT541N</text>
<text x="34.7" y="166.8">SJ4</text>
<text x="52.5" y="163.6">IC16B</text>
<text x="83" y="164.2">ROMDIS</text>
<text x="108.5" y="163.4">74HCT04N</text>
<text x="140.1" y="165.7">U$11</text>
<text x="165.4" y="163.6">IC4</text>
<text x="176.2" y="166.8">D0</text>
<text x="52.5" y="171.8">74HCT32N</text>
<text x="86" y="170.4">ROM N/I</text>
<text x="114.1" y="171.7">IC18B</text>
<text x="138.8" y="169.3">2MSCKEN</text>
<text x="140.1" y="170.8">U$12</text>
<text x="176.2" y="169.3">D1</text>
<text x="176.2" y="171.8">D2</text>
<text x="34.7" y="174.4">SJ6</text>
<text x="34.7" y="179.5">SJ7</text>
<text x="52.5" y="176.3">IC16C</text>
<text x="83" y="179.5">SSEL</text>
<text x="96.4" y="174.9">JP8</text>
<text x="108.5" y="178.7">74HCT04N</text>
<text x="138.8" y="174.4">MEM1</text>
<text x="138.8" y="176.9">TURBO</text>
<text x="176.2" y="174.4">D3</text>
<text x="176.2" y="176.9">D4</text>
<text x="176.2" y="179.5">D5</text>
<text x="217.6" y="176.9" transform="rotate(-90 217.6 176.9)">+5V</text>
<text x="222.6" y="176.9" transform="rotate(-90 222.6 176.9)">+5V</text>
<text x="227.7" y="176.9" transform="rotate(-90 227.7 176.9)">+5V</text>
<text x="232.8" y="176.9" transform="rotate(-90 232.8 176.9)">+5V</text>
<text x="52.5" y="184.5">74HCT32N</text>
<text x="85.6" y="185.7">SSEL N/I</text>
<text x="138.8" y="182">SSEL</text>
<text x="138.8" y="184.5">EPWRT</text>
<text x="176.2" y="182">D6</text>
<text x="176.2" y="184.5">D7</text>
<text x="219.5" y="182.6">IC16P</text>
<text x="224.5" y="182.6">IC2PIC4PIC18P</text>
<text x="27.1" y="189.6">GND</text>
<text x="96.4" y="190.1">JP3</text>
<text x="114" y="186.9">IC18C</text>
<text x="176.9" y="189.6">IOW362</text>
<text x="155.3" y="197.2">74HCT273N</text>
<text x="176.9" y="192.1">RESET</text>
<text x="194.7" y="197.2">ORG0</text>
<text x="217.6" y="194.6">GNDGNDGNDGND</text>
</g>
<text font-size="2.5" fill="#0dab76" x="212.5" y="24.6">AS6C1008 should work in place of AS6C4008</text>
<g font-size="2.1" fill="#808080">
<text x="97.2" y="31.8">1</text>
<text x="108.2" y="34.3">3</text>
<text x="115.6" y="30.6" transform="rotate(-90 115.6 30.6)">1</text>
<text x="118.2" y="30.6" transform="rotate(-90 118.2 30.6)">2</text>
<text x="120.7" y="30.6" transform="rotate(-90 120.7 30.6)">3</text>
<text x="123.2" y="30.6" transform="rotate(-90 123.2 30.6)">4</text>
<text x="125.8" y="30.6" transform="rotate(-90 125.8 30.6)">5</text>
<text x="74.4" y="36.9">1</text>
<text x="90.4" y="36.9">2</text>
<text x="97.2" y="36.9">2</text>
<text x="151.3" y="36.9">28</text>
<text x="152.5" y="39.4">1</text>
<text x="156.4" y="38">VCC</text>
<text x="156.4" y="40.6">VPP</text>
<text x="220.5" y="36.9">12</text>
<text x="220.5" y="42">10</text>
<text x="220.6" y="39.4">11</text>
<text x="227.5" y="38">A0</text>
<text x="227.5" y="40.6">A1</text>
<text x="240.4" y="38">D0</text>
<text x="240.4" y="40.6">D1</text>
<text x="247.8" y="36.9">13</text>
<text x="247.8" y="39.4">14</text>
<text x="247.8" y="42">15</text>
<text x="151.3" y="47">20</text>
<text x="151.3" y="44.5">22</text>
<text x="156.4" y="45.6">OE</text>
<text x="221.7" y="44.5">9</text>
<text x="221.7" y="47">8</text>
<text x="227.5" y="43.1">A2</text>
<text x="227.5" y="45.6">A3</text>
<text x="240.4" y="43.1">D2</text>
<text x="240.4" y="45.6">D3</text>
<text x="247.8" y="44.5">17</text>
<text x="247.8" y="47">18</text>
<text x="151.3" y="52.1">10</text>
<text x="156.4" y="53.3">A0</text>
<text x="156.4" y="48.2">CE</text>
<text x="166.8" y="53.3">D0</text>
<text x="172.2" y="52.1">11</text>
<text x="221.7" y="49.6">7</text>
<text x="221.7" y="52.1">6</text>
<text x="227.5" y="48.2">A4</text>
<text x="227.5" y="50.7">A5</text>
<text x="227.5" y="53.3">A6</text>
<text x="240.4" y="48.2">D4</text>
<text x="240.4" y="50.7">D5</text>
<text x="240.4" y="53.3">D6</text>
<text x="247.8" y="49.6">19</text>
<text x="247.8" y="52.1">20</text>
<text x="152.5" y="54.7">9</text>
<text x="152.5" y="57.2">8</text>
<text x="152.5" y="59.7">7</text>
<text x="156.4" y="55.8">A1</text>
<text x="156.4" y="58.3">A2</text>
<text x="166.8" y="55.8">D1</text>
<text x="166.8" y="58.3">D2</text>
<text x="172.2" y="54.7">12</text>
<text x="172.2" y="57.2">13</text>
<text x="172.2" y="59.7">15</text>
<text x="220.5" y="57.2">27</text>
<text x="220.5" y="59.7">26</text>
<text x="221.7" y="54.7">5</text>
<text x="227.5" y="55.8">A7</text>
<text x="227.5" y="58.3">A8</text>
<text x="240.4" y="55.8">D7</text>
<text x="247.8" y="54.7">21</text>
<text x="152.5" y="62.3">6</text>
<text x="152.5" y="64.8">5</text>
<text x="156.4" y="60.9">A3</text>
<text x="156.4" y="63.4">A4</text>
<text x="156.4" y="66">A5</text>
<text x="166.8" y="60.9">D3</text>
<text x="166.8" y="63.4">D4</text>
<text x="166.8" y="66">D5</text>
<text x="172.2" y="62.3">16</text>
<text x="172.2" y="64.8">17</text>
<text x="220.5" y="62.3">23</text>
<text x="220.5" y="64.8">25</text>
<text x="227.5" y="60.9">A9</text>
<text x="227.5" y="63.4">A10</text>
<text x="227.5" y="66">A11</text>
<text x="152.5" y="67.4">4</text>
<text x="152.5" y="69.9">3</text>
<text x="156.4" y="68.5">A6</text>
<text x="156.4" y="71">A7</text>
<text x="166.8" y="68.5">D6</text>
<text x="166.8" y="71">D7</text>
<text x="172.2" y="67.4">18</text>
<text x="172.2" y="69.9">19</text>
<text x="220.5" y="69.9">28</text>
<text x="221.7" y="67.4">4</text>
<text x="227.5" y="68.5">A12</text>
<text x="227.5" y="71">A13</text>
<text x="151.3" y="72.4">25</text>
<text x="151.3" y="75">24</text>
<text x="151.3" y="77.5">21</text>
<text x="156.4" y="73.6">A8</text>
<text x="156.4" y="76.1">A9</text>
<text x="220.5" y="75">31</text>
<text x="221.7" y="72.4">3</text>
<text x="221.7" y="77.5">2</text>
<text x="227.5" y="73.6">A14</text>
<text x="227.5" y="76.1">A15</text>
<text x="238.7" y="73.6">VCC</text>
<text x="247.8" y="72.4">32</text>
<text x="151.3" y="80.1">23</text>
<text x="152.5" y="82.6">2</text>
<text x="156.4" y="78.6">A10</text>
<text x="156.4" y="81.2">A11</text>
<text x="156.4" y="83.7">A12</text>
<text x="220.5" y="80.1">30</text>
<text x="221.7" y="82.6">1</text>
<text x="227.5" y="78.6">A16</text>
<text x="227.5" y="81.2">A17</text>
<text x="227.5" y="83.7">A18</text>
<text x="151.3" y="87.7">27</text>
<text x="151.3" y="85.1">26</text>
<text x="156.4" y="88.8">A14</text>
<text x="156.4" y="86.2">A13</text>
<text x="220.5" y="87.7">22</text>
<text x="227.5" y="88.8">CE</text>
<text x="151.3" y="92.8">14</text>
<text x="156.4" y="93.9">GND</text>
<text x="220.5" y="90.2">24</text>
<text x="220.5" y="92.8">29</text>
<text x="227.5" y="91.3">OE</text>
<text x="227.5" y="93.9">WE</text>
<text x="238.4" y="93.9">GND</text>
<text x="247.8" y="92.8">16</text>
<text x="128.3" y="113.1" transform="rotate(-90 128.3 113.1)">1</text>
<text x="128.3" y="125.1" transform="rotate(-90 128.3 125.1)">2</text>
<text x="130.9" y="125.1" transform="rotate(-90 130.9 125.1)">3</text>
<text x="133.4" y="125.1" transform="rotate(-90 133.4 125.1)">4</text>
<text x="135.9" y="125.1" transform="rotate(-90 135.9 125.1)">5</text>
<text x="138.5" y="125.1" transform="rotate(-90 138.5 125.1)">6</text>
<text x="141" y="125.1" transform="rotate(-90 141 125.1)">7</text>
<text x="143.6" y="125.1" transform="rotate(-90 143.6 125.1)">8</text>
<text x="146.1" y="125.1" transform="rotate(-90 146.1 125.1)">9</text>
<text x="108.2" y="130.9">15</text>
<text x="108.2" y="128.3">16</text>
<text x="121.4" y="128.3">1</text>
<text x="121.4" y="130.9">2</text>
<text x="150.5" y="128.3">2</text>
<text x="150.5" y="130.9">3</text>
<text x="156.4" y="129.4">A1</text>
<text x="156.4" y="132">A2</text>
<text x="164.4" y="132">Y2</text>
<text x="164.4" y="129.4">Y1</text>
<text x="171.6" y="130.9">17</text>
<text x="171.6" y="128.3">18</text>
<text x="33.2" y="133.4">1</text>
<text x="40.1" y="133.4">2</text>
<text x="42.9" y="133.4">11</text>
<text x="59.9" y="133.4">10</text>
<text x="108.2" y="135.9">13</text>
<text x="108.2" y="133.4">14</text>
<text x="121.4" y="133.4">3</text>
<text x="121.4" y="135.9">4</text>
<text x="150.5" y="133.4">4</text>
<text x="150.5" y="135.9">5</text>
<text x="156.4" y="134.5">A3</text>
<text x="156.4" y="137">A4</text>
<text x="164.4" y="137">Y4</text>
<text x="164.4" y="134.5">Y3</text>
<text x="171.6" y="135.9">15</text>
<text x="171.6" y="133.4">16</text>
<text x="108.2" y="143.5">10</text>
<text x="108.2" y="138.5">12</text>
<text x="108.3" y="141">11</text>
<text x="121.4" y="138.5">5</text>
<text x="121.4" y="141">6</text>
<text x="121.4" y="143.5">7</text>
<text x="150.5" y="138.5">6</text>
<text x="150.5" y="141">7</text>
<text x="150.5" y="143.5">8</text>
<text x="156.4" y="139.6">A5</text>
<text x="156.4" y="142.1">A6</text>
<text x="164.4" y="142.1">Y6</text>
<text x="164.4" y="139.6">Y5</text>
<text x="171.6" y="143.5">12</text>
<text x="171.6" y="141">13</text>
<text x="171.6" y="138.5">14</text>
<text x="33.2" y="146">1</text>
<text x="40.1" y="146">2</text>
<text x="42.7" y="146">13</text>
<text x="59.9" y="146">12</text>
<text x="109.3" y="146">9</text>
<text x="121.4" y="146">8</text>
<text x="150.5" y="146">9</text>
<text x="156.4" y="144.7">A7</text>
<text x="156.4" y="147.2">A8</text>
<text x="164.4" y="147.2">Y8</text>
<text x="164.4" y="144.7">Y7</text>
<text x="171.6" y="146">11</text>
<text x="149.4" y="153.7">19</text>
<text x="150.5" y="151.1">1</text>
<text x="156.4" y="152.3">G1</text>
<text x="156.4" y="154.8">G2</text>
<text x="33.2" y="163.8">1</text>
<text x="40.1" y="163.8">2</text>
<text x="43.9" y="163.8">4</text>
<text x="54.8" y="166.4">6</text>
<text x="101.1" y="166.4">3</text>
<text x="115" y="166.4">4</text>
<text x="131" y="166.4">3</text>
<text x="150.5" y="166.4">2</text>
<text x="156.4" y="167.5">Q1</text>
<text x="164.3" y="167.5">D1</text>
<text x="171.6" y="166.4">3</text>
<text x="33.2" y="168.9">1</text>
<text x="40.1" y="168.9">2</text>
<text x="43.9" y="168.9">5</text>
<text x="101.1" y="171.4">1</text>
<text x="101.1" y="168.9">2</text>
<text x="150.5" y="168.9">5</text>
<text x="150.5" y="171.4">6</text>
<text x="150.5" y="174">9</text>
<text x="156.4" y="170.1">Q2</text>
<text x="156.4" y="172.6">Q3</text>
<text x="164.3" y="170.1">D2</text>
<text x="164.3" y="172.6">D3</text>
<text x="171.6" y="168.9">4</text>
<text x="171.6" y="171.4">7</text>
<text x="171.6" y="174">8</text>
<text x="33.2" y="176.5">1</text>
<text x="40.1" y="176.5">2</text>
<text x="43.9" y="176.5">9</text>
<text x="54.8" y="179.1">8</text>
<text x="149.4" y="176.5">12</text>
<text x="149.4" y="179.1">15</text>
<text x="156.4" y="175.1">Q4</text>
<text x="156.4" y="177.7">Q5</text>
<text x="164.3" y="175.1">D4</text>
<text x="164.3" y="177.7">D5</text>
<text x="171.6" y="176.5">13</text>
<text x="171.6" y="179.1">14</text>
<text x="219.7" y="177.1" transform="rotate(-90 219.7 177.1)">14</text>
<text x="224.8" y="177.1" transform="rotate(-90 224.8 177.1)">20</text>
<text x="229.9" y="177.1" transform="rotate(-90 229.9 177.1)">20</text>
<text x="234.9" y="177.1" transform="rotate(-90 234.9 177.1)">14</text>
<text x="33.2" y="181.6">1</text>
<text x="40.1" y="181.6">2</text>
<text x="42.7" y="181.6">10</text>
<text x="101.1" y="184.1">2</text>
<text x="101.1" y="181.6">3</text>
<text x="115" y="181.6">6</text>
<text x="131" y="181.6">5</text>
<text x="149.4" y="181.6">16</text>
<text x="149.4" y="184.1">19</text>
<text x="156.4" y="180.2">Q6</text>
<text x="156.4" y="182.8">Q7</text>
<text x="156.4" y="185.3">Q8</text>
<text x="164.3" y="180.2">D6</text>
<text x="164.3" y="182.8">D7</text>
<text x="164.3" y="185.3">D8</text>
<text x="171.6" y="181.6">17</text>
<text x="171.6" y="184.1">18</text>
<text x="101.1" y="186.7">1</text>
<text x="162.9" y="190.3">CLK</text>
<text x="171.6" y="191.8">1</text>
<text x="171.6" y="189.2">11</text>
<text x="219.7" y="188" transform="rotate(-90 219.7 188)">7</text>
<text x="224.8" y="189.2" transform="rotate(-90 224.8 189.2)">10</text>
<text x="229.9" y="189.2" transform="rotate(-90 229.9 189.2)">10</text>
<text x="234.9" y="188" transform="rotate(-90 234.9 188)">7</text>
<text x="162.7" y="192.9">CLR</text>
</g>
<g font-size="1.8" fill="#808080">
<text x="222" y="179.5" transform="rotate(-90 222 179.5)">VCC</text>
<text x="227.1" y="179.5" transform="rotate(-90 227.1 179.5)">VCC</text>
<text x="232.2" y="179.5" transform="rotate(-90 232.2 179.5)">VCC</text>
<text x="237.2" y="179.5" transform="rotate(-90 237.2 179.5)">VCC</text>
<text x="222" y="187.8" transform="rotate(-90 222 187.8)">GND</text>
<text x="227.1" y="187.8" transform="rotate(-90 227.1 187.8)">GND</text>
<text x="232.2" y="187.8" transform="rotate(-90 232.2 187.8)">GND</text>
<text x="237.2" y="187.8" transform="rotate(-90 237.2 187.8)">GND</text>
</g>
<g font-size="1.4" fill="#c90d0c">
<text x="112.8" y="130.1" transform="rotate(-90 112.8 130.1)">ON</text>
<text x="120.1" y="131.4" transform="rotate(-90 120.1 131.4)">2</text>
<text x="120.1" y="129.2" transform="rotate(-90 120.1 129.2)">1</text>
<text x="120.1" y="136.5" transform="rotate(-90 120.1 136.5)">4</text>
<text x="120.1" y="134" transform="rotate(-90 120.1 134)">3</text>
<text x="120.1" y="141.7" transform="rotate(-90 120.1 141.7)">6</text>
<text x="120.1" y="139.2" transform="rotate(-90 120.1 139.2)">5</text>
<text x="120.1" y="146.7" transform="rotate(-90 120.1 146.7)">8</text>
<text x="120.3" y="144.3" transform="rotate(-90 120.3 144.3)">7</text>
</g>
</svg>
